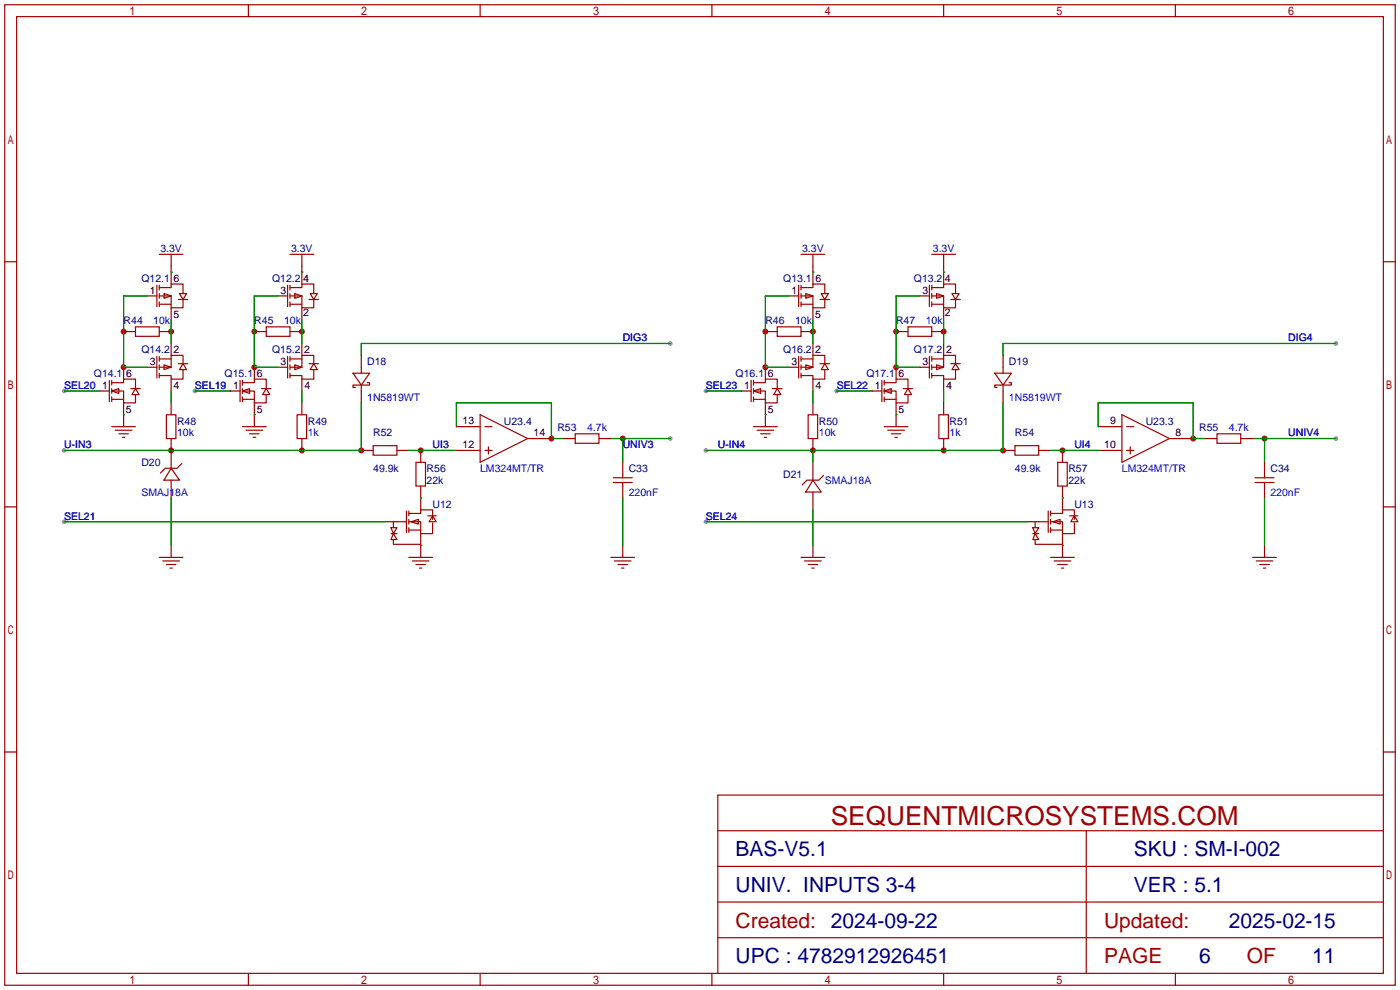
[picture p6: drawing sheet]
<svg xmlns="http://www.w3.org/2000/svg" width="299mm" height="212mm" viewBox="0 0 299 212" stroke-linecap="round" stroke-linejoin="round" font-family="sans-serif">
<g fill="#999">
<circle cx="285.5" cy="73.4" r=".51"/>
<circle cx="143.3" cy="73.4" r=".51"/>
<circle cx="285.5" cy="93.7" r=".51"/>
<circle cx="143.3" cy="93.7" r=".51"/>
<circle cx="150.9" cy="96.3" r=".51"/>
<circle cx="13.7" cy="96.3" r=".51"/>
<circle cx="13.7" cy="111.5" r=".51"/>
<circle cx="150.9" cy="111.5" r=".51"/>
<circle cx="150.9" cy="83.6" r=".51"/>
<circle cx="178.8" cy="83.6" r=".51"/>
<circle cx="13.7" cy="83.6" r=".51"/>
<circle cx="41.7" cy="83.6" r=".51"/>
</g>
<g fill="none" stroke="#a10000" stroke-width=".25">
<path d="M1 1h297.2v209.6h-297.2zM3.6 3.6h292.1v204.4h-292.1zM53.1 1v2.6M102.6 1v2.6M152.1 1v2.6M201.7 1v2.6M251.2 1v2.6M1 55.9h2.6M295.7 55.9h2.5M79.8 95.2h5v2.1h-5zM88.9 98.8h2v5.1h-2zM216.9 95.2h5.1v2.1h-5.1z"/>
<path d="M226.1 98.8h2v5.1h-2zM1 108.3h2.6M34 119.1h5.1M34.8 119.9h3.6M130.6 119.1h5M131.3 119.9h3.6M171.2 119.1h5.1M172 119.9h3.5M267.7 119.1h5.1M268.5 119.9h3.5M295.7 108.3h2.5M35.6 120.6h2"/>
<path d="M36.3 121.4h.5M132.1 120.6h2M132.8 121.4h.5M172.7 120.6h2.1M173.5 121.4h.5M269.2 120.6h2.1M270 121.4h.5M1 160.7h2.6M153.4 177.5h142.3M232.2 177.5v30.5M295.7 160.7h2.5M295.7 169.9h-142.3v38.1"/>
<path d="M153.4 185.2h142.3M153.4 192.8h142.3M53.1 208v2.6M102.6 208v2.6M152.1 208v2.6M153.4 200.4h142.3M201.7 208v2.6M251.2 208v2.6"/>
</g>
<path d="M77.2 96.3h2.6M84.8 96.3h2.6M89.9 96.3v2.5M214.4 96.3h2.5M222 96.3h2.5M227.1 96.3v2.5M36.6 116.6v2.5M89.9 103.9v2.5M133.1 116.6v2.5M173.7 116.6v2.5M227.1 103.9v2.5M270.3 116.6v2.5" fill="none" stroke="#870000" stroke-width=".25"/>
<path d="M143.3 73.4h-66.1v2.5M285.5 73.4h-71.1v2.5M87.4 96.3h10.1M36.6 106.4v10.2" fill="none" stroke="#008700" stroke-width=".25"/>
<g fill="#c00">
<circle cx="89.9" cy="96.3" r=".63"/>
<circle cx="117.9" cy="93.7" r=".63"/>
<circle cx="255" cy="93.7" r=".63"/>
<circle cx="270.3" cy="93.7" r=".63"/>
<circle cx="133.1" cy="93.7" r=".63"/>
<circle cx="214.4" cy="96.3" r=".63"/>
<circle cx="201.7" cy="96.3" r=".63"/>
<circle cx="173.7" cy="96.3" r=".63"/>
<circle cx="77.2" cy="96.3" r=".63"/>
<circle cx="64.5" cy="96.3" r=".63"/>
<circle cx="36.6" cy="96.3" r=".63"/>
<circle cx="227.1" cy="96.3" r=".63"/>
<circle cx="173.7" cy="70.9" r=".63"/>
<circle cx="163.6" cy="70.9" r=".63"/>
<circle cx="163.6" cy="78.5" r=".63"/>
<circle cx="201.7" cy="70.9" r=".63"/>
<circle cx="191.5" cy="70.9" r=".63"/>
<circle cx="191.5" cy="78.5" r=".63"/>
<circle cx="36.6" cy="70.9" r=".63"/>
<circle cx="26.4" cy="70.9" r=".63"/>
<circle cx="26.4" cy="78.5" r=".63"/>
<circle cx="64.5" cy="70.9" r=".63"/>
<circle cx="54.4" cy="70.9" r=".63"/>
<circle cx="54.4" cy="78.5" r=".63"/>
</g>
<g fill="none" stroke="#008700" stroke-width=".25">
<path d="M36.6 58.2h.1M64.5 58.2h.1M173.7 58.2h.1M201.7 58.2h.1M31.5 63.2h-5.1v15.3h5.1M36.6 68.3v5.1M59.4 63.2h-5v15.3h5M64.5 68.3v5.1M168.7 63.2h-5.1v15.3h5.1M173.7 68.3v5.1M196.6 63.2h-5.1v15.3h5.1M201.7 68.3v5.1"/>
<path d="M13.7 83.6h7.6M26.4 88.6h.1M36.6 83.6v2.5M41.7 83.6h7.6M54.4 88.6h.1M64.5 83.6v2.5M77.2 86.1v10.2h-63.5M87.4 96.3h10.1M97.5 91.2v-5.1h20.4v7.6h2.5M130.6 93.7h12.7M133.1 93.7v5.1M150.9 83.6h7.6"/>
<path d="M163.6 88.6h.1M173.7 83.6v2.5M173.7 96.3v2.5M178.8 83.6h7.6M191.5 88.6h.1M201.7 83.6v2.5M214.4 86.1v10.2h-63.5M224.5 96.3h10.2M234.7 91.2v-5.1h20.3v7.6h2.6M267.7 93.7h17.8M270.3 93.7v5.1M13.7 111.5h68.6"/>
<path d="M89.9 116.6h.1M89.9 106.4h.1M133.1 106.4v10.2M150.9 111.5h68.6M173.7 109v7.6M227.1 116.6h.1M227.1 106.4h.1M270.3 106.4v10.2"/>
</g>
<g fill="none" stroke="#870000" stroke-width=".25">
<path d="M36.6 56.9v3.8M64.5 56.9v3.8M173.7 56.9v3.8M201.7 56.9v3.8M26.4 70.9h2.6M26.4 78.5v2.5M31.5 63.2h2M31.5 78.5h2M34 70.9h2.6M36.6 65.8v2.5M36.6 73.4v2.5M54.4 70.9h2.5"/>
<path d="M54.4 78.5v2.5M59.4 63.2h2.1M59.4 78.5h2.1M62 70.9h2.5M64.5 65.8v2.5M64.5 73.4v2.5M77.2 75.9v2.6M163.6 70.9h2.5M163.6 78.5v2.5M168.7 63.2h2M168.7 78.5h2M171.2 70.9h2.5"/>
<path d="M173.7 65.8v2.5M173.7 73.4v2.5M191.5 70.9h2.6M191.5 78.5v2.5M196.6 63.2h2M196.6 78.5h2M199.1 70.9h2.6M201.7 65.8v2.5M201.7 73.4v2.5M214.4 75.9v2.6M21.3 83.6h2.1M26.4 86.1v5.1"/>
<path d="M36.6 81v2.6M36.6 86.1v2.5M36.6 93.7v6.4M49.3 83.6h2M54.4 86.1v5.1M64.5 81v2.6M64.5 86.1v2.5M64.5 93.7v2.6M77.2 83.6v2.5M97.5 96.3h5.1M97.5 91.2h5.1M112.8 93.7h5.1"/>
<path d="M120.4 93.7h2.5M128 93.7h2.6M133.1 98.8v2.5M158.5 83.6h2M163.6 86.1v5.1M173.7 81v2.6M173.7 86.1v2.5M173.7 93.7v2.6M173.7 98.8v3.8M186.4 83.6h2.1M191.5 86.1v5.1M201.7 81v2.6"/>
<path d="M201.7 86.1v2.5M201.7 93.7v2.6M214.4 83.6v2.5M234.7 96.3h5.1M234.7 91.2h5.1M249.9 93.7h5.1M257.6 93.7h2.5M265.2 93.7h2.5M270.3 98.8v2.5M36.6 102.6v3.8M82.3 111.5h2.5M89.9 106.4v2.6"/>
<path d="M89.9 114v5.1M133.1 103.9v2.5M173.7 105.2v3.8M219.5 111.5h2.5M227.1 106.4v2.6M227.1 114v5.1M270.3 103.9v2.5"/>
</g>
<g fill="none" stroke="#a10000" stroke-width=".25">
<path d="M34 54.4h5.1M36.6 54.4v2.5M62 54.4h5.1M64.5 54.4v2.5M171.2 54.4h5.1M173.7 54.4v2.5M199.1 54.4h5.1M201.7 54.4v2.5M29 69.8h5v2.1h-5zM33.5 61v4.5M33.5 76.2v4.6M34 61.5h2.6v-.8h2.5v2"/>
<path d="M34 63.2h2.6v2.6h2.5v-1.8M34 65h2.6M34 76.7h2.6M34 61v1M34 62.7v1.1M34 64.5v1M34 76.2v1M34 78v1M34 79.8v1M35.1 62.7l1.5 .5-1.5 .6zM35.1 78l1.5 .5-1.5 .5zM38.1 64h2"/>
<path d="M38.1 77.7h2M38.4 62.7h1.5l-.8 1.3zM39.1 79v2h-2.5v-.7h-2.6M39.1 77.7v-1.8h-2.5v2.6h-2.6M39.1 77.7l.8 1.3h-1.5zM56.9 69.8h5.1v2.1h-5.1zM61.5 61v4.5M61.5 76.2v4.6M62 61.5h2.5v-.8h2.6v2M62 63.2h2.5v2.6h2.6v-1.8M62 65h2.5M62 76.7h2.5"/>
<path d="M62 61v1M62 62.7v1.1M62 64.5v1M62 76.2v1M62 78v1M62 79.8v1M63 62.7l1.5 .5-1.5 .6zM63 78l1.5 .5-1.5 .5zM66 64h2.1M66 77.7h2.1M66.3 62.7h1.5l-.7 1.3zM67.1 79v2h-2.6v-.7h-2.5"/>
<path d="M67.1 77.7v-1.8h-2.6v2.6h-2.5M67.1 77.7l.7 1.3h-1.5zM75.4 79.8h3.6l-1.8 2.5zM77.2 78.5v1.3M166.1 69.8h5.1v2.1h-5.1zM170.7 61v4.5M170.7 76.2v4.6M171.2 61.5h2.5v-.8h2.6v2M171.2 63.2h2.5v2.6h2.6v-1.8M171.2 61v1M171.2 62.7v1.1M171.2 64.5v1"/>
<path d="M171.2 76.2v1M171.2 78v1M171.2 79.8v1M171.2 65h2.5M171.2 76.7h2.5M172.2 62.7l1.5 .5-1.5 .6zM172.2 78l1.5 .5-1.5 .5zM175.3 64h2M175.3 77.7h2M175.5 62.7h1.5l-.7 1.3zM176.3 79v2h-2.6v-.7h-2.5M176.3 77.7v-1.8h-2.6v2.6h-2.5"/>
<path d="M176.3 77.7l.7 1.3h-1.5zM194.1 69.8h5v2.1h-5zM198.6 61v4.5M198.6 76.2v4.6M199.1 61.5h2.6v-.8h2.5v2M199.1 63.2h2.6v2.6h2.5v-1.8M199.1 65h2.6M199.1 76.7h2.6M199.1 61v1M199.1 62.7v1.1M199.1 64.5v1M199.1 76.2v1"/>
<path d="M199.1 78v1M199.1 79.8v1M200.2 62.7l1.5 .5-1.5 .6zM200.2 78l1.5 .5-1.5 .5zM203.2 64h2M203.2 77.7h2M203.5 62.7h1.5l-.8 1.3zM204.2 79v2h-2.5v-.7h-2.6M204.2 77.7v-1.8h-2.5v2.6h-2.6M204.2 77.7l.8 1.3h-1.5zM212.6 79.8h3.6l-1.8 2.5zM214.4 78.5v1.3"/>
<path d="M23.4 81.3v4.6M23.9 81.8h2.5v-.8h2.6v2.1M23.9 83.6l1.5-.5v1zM23.9 83.6h2.5v2.5h2.6v-1.8M23.9 91.2h5.1M23.9 85.3h2.5M23.9 81.3v1M23.9 83.1v1M23.9 84.8v1.1M24.6 91.9h3.6M25.4 92.7h2M26.2 93.5h.5"/>
<path d="M27.9 83.1h2.1M29 83.1l.7 1.2h-1.5zM35.6 88.6h2v5.1h-2zM38.9 99.1l-1.1 1h-2.5l-1 1M51.3 81.3v4.6M51.8 81.8h2.6v-.8h2.5v2.1M51.8 83.6l1.5-.5v1zM51.8 83.6h2.6v2.5h2.5v-1.8M51.8 91.2h5.1M51.8 85.3h2.6M51.8 81.3v1M51.8 83.1v1"/>
<path d="M51.8 84.8v1.1M52.6 91.9h3.5M53.3 92.7h2.1M54.1 93.5h.5M55.9 83.1h2M56.9 83.1l.8 1.2h-1.6zM63.5 88.6h2v5.1h-2zM77.2 82.3v1.3M78.5 81.8h.5v.5h-3.6v.5h.5M102.6 88.6l10.2 5.1-10.2 5.1zM103.6 91.2h1.6M103.6 96.3h1.6"/>
<path d="M104.4 95.5v1.5M122.9 92.7h5.1v2h-5.1zM160.5 81.3v4.6M161 81.8h2.6v-.8h2.5v2.1M161 83.6l1.6-.5v1zM161 83.6h2.6v2.5h2.5v-1.8M161 91.2h5.1M161 81.3v1M161 83.1v1M161 84.8v1.1M161 85.3h2.6M161.8 91.9h3.6"/>
<path d="M162.6 92.7h2M163.3 93.5h.5M165.1 83.1h2M166.1 83.1l.8 1.2h-1.5zM172.7 88.6h2.1v5.1h-2.1zM188.5 81.3v4.6M189 81.8h2.5v-.8h2.6v2.1M189 83.6l1.5-.5v1zM189 83.6h2.5v2.5h2.6v-1.8M189 91.2h5.1M189 85.3h2.5M189 81.3v1"/>
<path d="M189 83.1v1M189 84.8v1.1M189.7 91.9h3.6M190.5 92.7h2M191.3 93.5h.5M193 83.1h2.1M194.1 83.1l.7 1.2h-1.5zM200.7 88.6h2v5.1h-2zM214.4 82.3v1.3M215.6 81.8h.6v.5h-3.6v.5h.5M239.8 88.6l10.1 5.1-10.1 5.1zM240.8 91.2h1.5"/>
<path d="M240.8 96.3h1.5M241.6 95.5v1.5M260.1 92.7h5.1v2h-5.1zM36.6 100.1l1.8 2.5h-3.3zM83.6 112.8h1.2l-.7 1.2zM83.6 114h1.2M84.1 115.3v1h5.8M84.1 114l.7 1.3h-1.2zM84.1 111.5v1.3M84.8 111.5h2.1M86.9 109.2v4.6M87.4 111.5h2.5v2.5h2.6v-2.2"/>
<path d="M87.4 109.7h2.5v-.7h2.6v2M87.4 119.1h5.1M87.4 109.2v1M87.4 111v1M87.4 112.8v1M87.4 113.3h2.5M87.9 111.5l1.5-.5v1zM88.1 119.9h3.6M91.4 110.2h1.8M92.5 110.2l.7 1.3h-1.5zM131.1 103.1h4M131.1 102.1h4"/>
<path d="M133.1 101.3v.8M133.1 103.1v.8M173.7 102.6l1.8 2.6h-3.3zM176 101.6l-1 1h-2.5l-1.1 1M220.7 112.8h1.3l-.8 1.2zM220.7 114h1.3M221.2 115.3v1h5.9M221.2 114l.8 1.3h-1.3zM221.2 111.5v1.3M222 111.5h2M224 109.2v4.6M224.5 111.5h2.6v2.5h2.5v-2.2"/>
<path d="M224.5 109.7h2.6v-.7h2.5v2M224.5 119.1h5.1M224.5 113.3h2.6M224.5 109.2v1M224.5 111v1M224.5 112.8v1M225 111.5l1.6-.5v1zM225.3 119.9h3.6M228.6 110.2h1.8M229.6 110.2l.8 1.3h-1.5zM268.2 103.1h4.1M268.2 102.1h4.1"/>
<path d="M270.3 101.3v.8M270.3 103.1v.8M88.9 120.6h2M89.7 121.4h.5M226.1 120.6h2M226.8 121.4h.5"/>
</g>
<text font-size="5.6" fill="#a00000" x="177.5" y="176.4">SEQUENTMICROSYSTEMS.COM</text>
<g font-size="4.5" fill="#000080">
<text x="157.2" y="183">BAS-V5.1</text>
<text x="242.3" y="183">SKU : SM-I-002</text>
<text x="157.2" y="190.6">UNIV. INPUTS 3-4</text>
<text x="242.3" y="190.6">VER : 5.1</text>
<text x="262.6" y="198.2">2025-02-15</text>
<text x="157.2" y="205.9">UPC : 4782912926451</text>
<text x="256.3" y="205.9">6</text>
<text x="280.5" y="205.9">11</text>
</g>
<g font-size="4.5" fill="#a00000">
<text x="157.2" y="198.2">Created: 2024-09-22</text>
<text x="236" y="198.2">Updated:</text>
<text x="236" y="205.9">PAGE</text>
<text x="266.4" y="205.9">OF</text>
</g>
<g font-size="2.2" fill="#000080">
<text x="34.3" y="53.9">3.3V</text>
<text x="62.2" y="53.9">3.3V</text>
<text x="171.4" y="53.9">3.3V</text>
<text x="199.4" y="53.9">3.3V</text>
<text x="30.2" y="60.3">Q12.1</text>
<text x="58.2" y="60.3">Q12.2</text>
<text x="167.4" y="60.3">Q13.1</text>
<text x="195.3" y="60.3">Q13.2</text>
<text x="26.4" y="69.1">R44</text>
<text x="54.4" y="69.1">R45</text>
<text x="163.6" y="69.1">R46</text>
<text x="191.5" y="69.1">R47</text>
<text x="30.2" y="75.5">Q14.2</text>
<text x="58.2" y="75.5">Q15.2</text>
<text x="167.4" y="75.5">Q16.2</text>
<text x="195.3" y="75.5">Q17.2</text>
<text x="20.1" y="80.6">Q14.1</text>
<text x="48" y="80.6">Q15.1</text>
<text x="78.5" y="78">D18</text>
<text x="157.2" y="80.6">Q16.1</text>
<text x="185.2" y="80.6">Q17.1</text>
<text x="215.6" y="78">D19</text>
<text x="37.8" y="90.7">R48</text>
<text x="65.8" y="90.7">R49</text>
<text x="79.8" y="93.3">R52</text>
<text x="107.7" y="90.7">U23.4</text>
<text x="119.1" y="92">R53</text>
<text x="175" y="90.7">R50</text>
<text x="202.9" y="90.7">R51</text>
<text x="216.9" y="93.3">R54</text>
<text x="244.9" y="90.7">U23.3</text>
<text x="256.3" y="92">R55</text>
<text x="30.2" y="99.6">D20</text>
<text x="79.8" y="100.9">49.9k</text>
<text x="91.2" y="100.9">R56</text>
<text x="134.4" y="100.9">C33</text>
<text x="216.9" y="100.9">49.9k</text>
<text x="228.3" y="100.9">R57</text>
<text x="271.5" y="100.9">C34</text>
<text x="91.2" y="103.4">22k</text>
<text x="167.4" y="102.2">D21</text>
<text x="228.3" y="103.4">22k</text>
<text x="92.5" y="108.5">U12</text>
<text x="229.6" y="108.5">U13</text>
</g>
<g font-size="2.2">
<text x="32" y="62.8">1</text>
<text x="37.1" y="60.3">6</text>
<text x="60" y="62.8">3</text>
<text x="64.8" y="60.3">4</text>
<text x="169.2" y="62.8">1</text>
<text x="174.3" y="60.3">6</text>
<text x="197.1" y="62.8">3</text>
<text x="202" y="60.3">4</text>
<text x="37.1" y="67.9">5</text>
<text x="64.8" y="67.6">2</text>
<text x="174.2" y="67.9">5</text>
<text x="201.9" y="67.6">2</text>
<text x="37.1" y="75.5">2</text>
<text x="65" y="75.5">2</text>
<text x="174.2" y="75.5">2</text>
<text x="202.2" y="75.5">2</text>
<text x="21.9" y="83.1">1</text>
<text x="26.9" y="80.6">6</text>
<text x="32" y="78">3</text>
<text x="37.1" y="83.1">4</text>
<text x="49.8" y="83.1">1</text>
<text x="54.9" y="80.6">6</text>
<text x="60" y="78">3</text>
<text x="65" y="83.1">4</text>
<text x="159" y="83.1">1</text>
<text x="164.1" y="80.6">6</text>
<text x="169.2" y="78">3</text>
<text x="174.3" y="83.1">4</text>
<text x="187" y="83.1">1</text>
<text x="192" y="80.6">6</text>
<text x="197.1" y="78">3</text>
<text x="202.2" y="83.1">4</text>
<text x="26.9" y="88.2">5</text>
<text x="54.9" y="88.2">5</text>
<text x="164.1" y="88.2">5</text>
<text x="192" y="88.2">5</text>
<text x="98.9" y="95.8">12</text>
<text x="98.9" y="90.7">13</text>
<text x="114" y="93.3">14</text>
<text x="236" y="95.8">10</text>
<text x="237.3" y="90.7">9</text>
<text x="251.2" y="93.3">8</text>
</g>
<g font-size="2.2" fill="#00f">
<text x="32.8" y="69.1">10k</text>
<text x="60.7" y="69.1">10k</text>
<text x="169.9" y="69.1">10k</text>
<text x="197.9" y="69.1">10k</text>
<text x="133.1" y="73">DIG3</text>
<text x="275.3" y="73">DIG4</text>
<text x="13.7" y="83.1">SEL20</text>
<text x="41.7" y="83.1">SEL19</text>
<text x="150.9" y="83.1">SEL23</text>
<text x="178.8" y="83.1">SEL22</text>
<text x="78.5" y="85.7">1N5819WT</text>
<text x="215.6" y="85.7">1N5819WT</text>
<text x="13.7" y="95.8">U-IN3</text>
<text x="37.8" y="93.3">10k</text>
<text x="65.8" y="93.3">1k</text>
<text x="92.5" y="95.8">UI3</text>
<text x="125.5" y="92">4.7k</text>
<text x="133.1" y="95.8">UNIV3</text>
<text x="153.4" y="95.8">U-IN4</text>
<text x="175" y="93.3">10k</text>
<text x="202.9" y="93.3">1k</text>
<text x="229.6" y="95.8">UI4</text>
<text x="262.6" y="92">4.7k</text>
<text x="275.3" y="93.3">UNIV4</text>
<text x="102.6" y="100.9">LM324MT/TR</text>
<text x="239.8" y="100.9">LM324MT/TR</text>
<text x="30.2" y="106">SMAJ18A</text>
<text x="134.4" y="106">220nF</text>
<text x="176.3" y="103.4">SMAJ18A</text>
<text x="271.5" y="106">220nF</text>
<text x="13.7" y="111.1">SEL21</text>
<text x="150.9" y="111.1">SEL24</text>
</g>
</svg>
